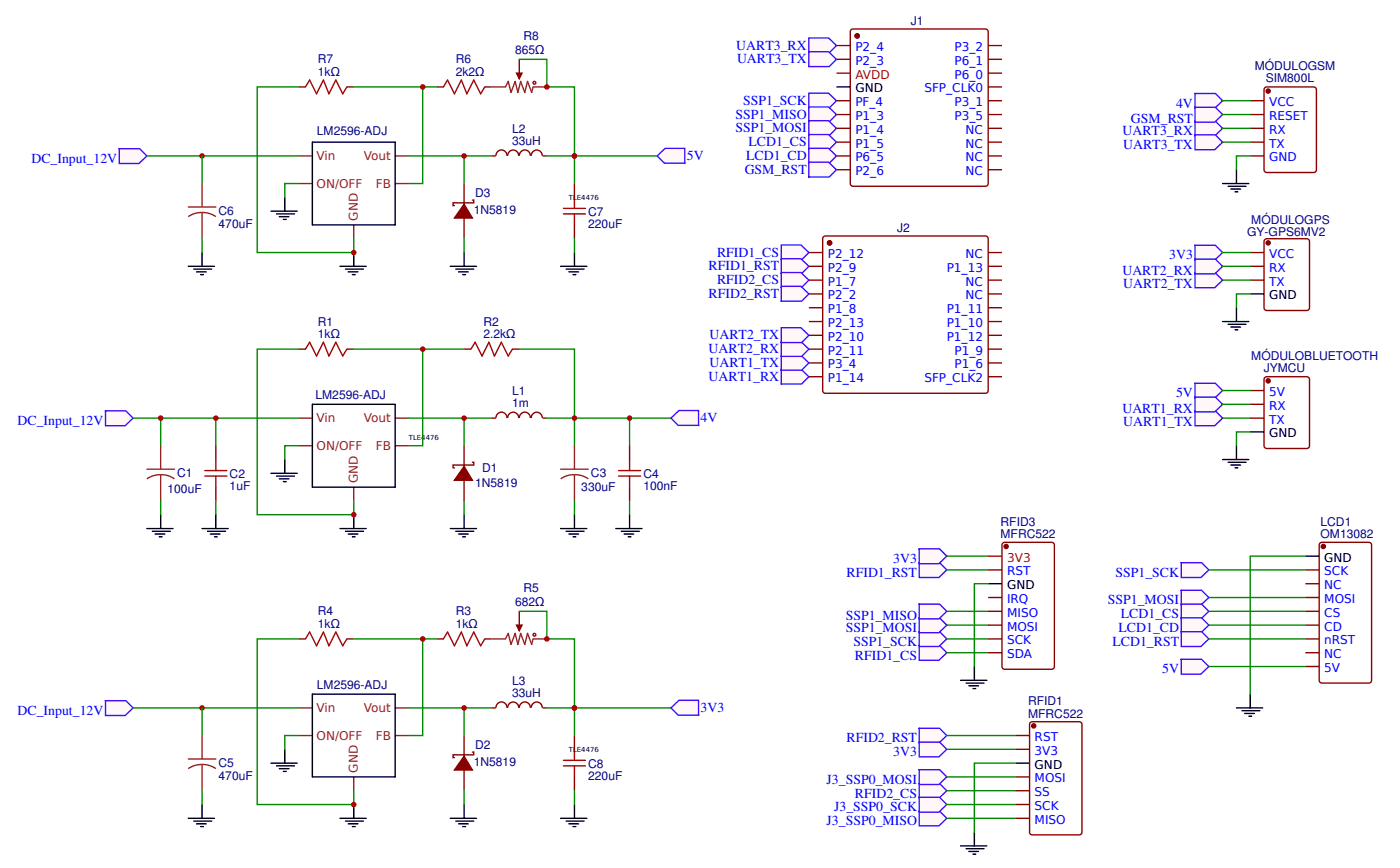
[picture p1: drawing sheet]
<svg xmlns="http://www.w3.org/2000/svg" width="271mm" height="168mm" viewBox="0 0 271 168" stroke-linecap="round" stroke-linejoin="round" font-family="sans-serif">
<path d="M241.8 19.5h2.6M244.5 17.1l.5-.3h9l.5 .3 .1 15.7-.3 .5h-9.3l-.5-.2zM241.8 22.1h2.6M241.8 24.8h2.6M241.8 27.5h2.6M241.8 30.1h2.6M241.8 48.8h2.6M241.8 51.5h2.6M241.8 54.1h2.6M244.5 46.4l.5-.3h7.7l.5 .3v13.1l-.2 .4-8 .1-.5-.3z" fill="none" stroke="#800" stroke-width=".27"/>
<g fill="#800" stroke="#800" stroke-width=".27">
<circle cx="245.2" cy="17.6" r=".4"/>
<circle cx="245.2" cy="46.9" r=".4"/>
</g>
<path d="M241.8 56.8h2.6" fill="none" stroke="#000" stroke-width=".27"/>
<g fill="#fff7f8" stroke="#430aff" stroke-width=".27">
<path d="M231 23.4h4l1.4 1.4-1.5 1.5h-3.8z"/>
<path d="M231 26.1h4l1.4 1.4-1.5 1.4h-3.8z"/>
<path d="M231 18.1h4l1.4 1.4-1.5 1.4h-3.8z"/>
<path d="M231 20.7h4l1.4 1.4-1.5 1.5h-3.8z"/>
<path d="M177.7 140.8h4l1.4 1.4-1.5 1.4h-3.8z"/>
<path d="M177.7 151.4h4l1.4 1.4-1.5 1.5h-3.8z"/>
<path d="M177.7 108.7h4l1.4 1.4-1.5 1.5h-3.8z"/>
<path d="M177.7 124.7h4l1.4 1.4-1.5 1.5h-3.8z"/>
<path d="M177.7 106.1h4l1.4 1.4-1.5 1.4h-3.8z"/>
<path d="M177.7 143.4h4l1.4 1.4-1.5 1.5h-3.8z"/>
<path d="M231 47.4h4l1.4 1.4-1.5 1.5h-3.8z"/>
<path d="M231 74.1h4l1.4 1.4-1.5 1.4h-3.8z"/>
</g>
<g fill="none" stroke="#000" stroke-width=".27">
<path d="M236.4 35.5h5.1M237.5 36h3.5M238 36.5h1.9M238.8 37.1h.6M239.1 32.8v2.7M239.1 59.5v2.6M236.4 62.1h5.1M237.5 62.7h3.5M238 63.2h1.9M238.8 63.7h.6M236.4 88.8h5.1M237.5 89.3h3.5"/>
<path d="M238 89.9h1.9M238.8 90.4h.6M239.1 86.1v2.7M185.8 131.5h5M186.8 132h3.5M187.4 132.5h1.8M188.2 133.1h.5M188.4 128.8v2.7M185.8 163.5h5M186.8 164h3.5M187.4 164.6h1.8M188.2 165.1h.5"/>
<path d="M188.4 160.8v2.7"/>
</g>
<path d="M241.8 30.1h-2.7v2.7M241.8 56.8h-2.7v2.7M241.8 83.5h-2.7v2.6" fill="none" stroke="#080" stroke-width=".27"/>
<g fill="#fff7f8" stroke="#430aff" stroke-width=".27">
<path d="M231 52.7h4l1.4 1.4-1.5 1.5h-3.8z"/>
<path d="M231 50.1h4l1.4 1.4-1.5 1.4h-3.8z"/>
<path d="M231 79.4h4l1.4 1.4-1.5 1.5h-3.8z"/>
<path d="M231 76.7h4l1.4 1.4-1.5 1.5h-3.8z"/>
</g>
<path d="M236.4 78.1h5.4M236.4 80.8h5.4" fill="none" stroke="#080" stroke-width=".27"/>
<path d="M28.4 90.7h5.3M31.1 91.7l1.4 .2 1.2 .6M31.1 91.7l-1.4 .2-1.3 .6M31.1 86.1v4.6M31.1 91.7v5.1M108.4 90.7h5.3M111.1 91.7l1.4 .2 1.2 .6M111.1 91.7l-1.4 .2-1.3 .6M111.1 86.1v4.6M111.1 91.7v5.1" fill="none" stroke="#8d2323" stroke-width=".27"/>
<path d="M39.6 92h4.3M39.6 90.9h4.3M41.7 88.8v2.1M41.7 92v2.1M119.6 92h4.3M119.6 90.9h4.3M121.7 88.8v2.1M121.7 92v2.1" fill="none" stroke="#a00000" stroke-width=".27"/>
<path d="M41.7 86.1v2.7M41.7 94.1v2.7M121.7 86.1v2.7M121.7 94.1v2.7" fill="none" stroke="#800" stroke-width=".27"/>
<path d="M20.3 79.4h4l1.4 1.4-1.5 1.5h-3.8z" fill="#fff7f8" stroke="#430aff" stroke-width=".27"/>
<path d="M31.1 99.5v2.6M41.7 99.5v2.6M28.4 102.1h5.1M29.5 102.7h3.4M30 103.2h1.9M30.8 103.7h.5M39.1 102.1h5M40.1 102.7h3.5M40.7 103.2h1.8M41.5 103.7h.5" fill="none" stroke="#000" stroke-width=".27"/>
<path d="M57.7 67.5h1.4M67.1 67.5h1.3M89.7 67.5h1.4M99.1 67.5h1.3M95.1 80.8h.8M95.9 80.8a1.06 1.06 0 0 1 1.1-1.2 1.06 1.06 0 0 1 1 1.2M98.2 80.8a1.06 1.06 0 0 1 1-1.1 1.06 1.06 0 0 1 1.1 1.1M100.4 80.8a1.06 1.06 0 0 1 1.1-1.2 1.06 1.06 0 0 1 1.1 1.2M102.7 80.8a1.07 1.07 0 0 1 1.1-1.1 1.07 1.07 0 0 1 1.1 1.1M104.9 80.8h.8" fill="none" stroke="#800" stroke-width=".27"/>
<path d="M105.7 80.8h24" fill="none" stroke="#080" stroke-width=".27"/>
<path d="M59.1 67.5l.8-1.4 1.3 2.7 1.3-2.7 1.1 2.7 1.3-2.7 1.4 2.7 .8-1.3M91.1 67.5l.8-1.4 1.3 2.7 1.3-2.7 1.1 2.7 1.3-2.7 1.4 2.7 .8-1.3" fill="none" stroke="#a00000" stroke-width=".27"/>
<path d="M129.7 80.8l1.6-1.5h3.8v2.9h-4z" fill="#fff7f8" stroke="#430aff" stroke-width=".27"/>
<path d="M111.1 99.5v2.6M121.7 99.5v2.6M108.4 102.1h5.1M109.5 102.7h3.4M110 103.2h1.9M110.8 103.7h.5M119.1 102.1h5M120.1 102.7h3.5M120.7 103.2h1.8M121.5 103.7h.5" fill="none" stroke="#000" stroke-width=".27"/>
<path d="M25.7 80.8h32" fill="none" stroke="#080" stroke-width=".27"/>
<g fill="#fff7f8" stroke="#430aff" stroke-width=".27">
<path d="M228.4 108.7h4l1.4 1.4-1.6 1.5h-3.8z"/>
<path d="M228.4 114.1h4l1.4 1.4-1.6 1.4h-3.8z"/>
<path d="M228.4 116.7h4l1.4 1.4-1.6 1.5h-3.8z"/>
<path d="M228.4 119.4h4l1.4 1.4-1.6 1.5h-3.8z"/>
<path d="M177.7 122.1h4l1.4 1.4-1.5 1.4h-3.8z"/>
<path d="M177.7 119.4h4l1.4 1.4-1.5 1.5h-3.8z"/>
<path d="M177.7 116.7h4l1.4 1.4-1.5 1.5h-3.8z"/>
<path d="M177.7 148.8h4l1.4 1.4-1.5 1.4h-3.8z"/>
<path d="M177.7 156.8h4l1.4 1.4-1.5 1.4h-3.8z"/>
<path d="M177.7 154.1h4l1.4 1.4-1.5 1.5h-3.8z"/>
</g>
<path d="M57.7 80.8h2.7M57.7 86.1h2.7M68.4 94.1v2.7M76.4 80.8h2.7M76.4 86.1h2.7" fill="none" stroke="#8d2323" stroke-width=".27"/>
<path d="M60.4 78.1h16v16h-16zM52.4 91.5h5.1M53.5 92h3.4M54 92.5h1.9M54.8 93.1h.5M55.1 88.8v2.7" fill="none" stroke="#000" stroke-width=".27"/>
<path d="M57.7 86.1h-2.6v2.7M79.1 80.8h16M89.7 80.8v5.3" fill="none" stroke="#080" stroke-width=".27"/>
<path d="M89.7 86.1v4M89.7 92.8v4M91.3 89.3h.3v.6h-4v.5h.3" fill="none" stroke="#800" stroke-width=".27"/>
<path d="M89.7 90.1l1.6 2.7h-3.4z" fill="#800" stroke="#800" stroke-width=".27"/>
<circle cx="89.7" cy="80.8" r=".53" fill="#c00"/>
<path d="M89.7 99.5v2.6M87.1 102.1h5M88.1 102.7h3.5M88.7 103.2h1.8M89.5 103.7h.5" fill="none" stroke="#000" stroke-width=".27"/>
<path d="M68.4 67.5h21.3M81.7 67.5v18.6h-2.6M121.7 80.8v5.3" fill="none" stroke="#080" stroke-width=".27"/>
<circle cx="121.7" cy="80.8" r=".53" fill="#c00"/>
<path d="M100.4 67.5h10.7v18.6" fill="none" stroke="#080" stroke-width=".27"/>
<circle cx="81.7" cy="67.5" r=".53" fill="#c00"/>
<path d="M68.4 99.5v2.6M65.7 102.1h5.1M66.8 102.7h3.5M67.3 103.2h1.9M68.1 103.7h.6" fill="none" stroke="#000" stroke-width=".27"/>
<path d="M57.7 67.5h-8v32h18.7v-2.7" fill="none" stroke="#080" stroke-width=".27"/>
<circle cx="68.4" cy="99.5" r=".53" fill="#c00"/>
<path d="M36.4 146.7h5.3M39.1 147.8l1.4 .1 1.2 .7M39.1 147.8l-1.4 .1-1.3 .7M39.1 142.2v4.5M39.1 147.8v5" fill="none" stroke="#8d2323" stroke-width=".27"/>
<path d="M108.9 148h4.3M108.9 147h4.3M111.1 144.8v2.2M111.1 148v2.2" fill="none" stroke="#a00000" stroke-width=".27"/>
<path d="M111.1 142.2v2.6M111.1 150.2v2.6" fill="none" stroke="#800" stroke-width=".27"/>
<path d="M20.3 135.4h4l1.4 1.4-1.5 1.5h-3.8z" fill="#fff7f8" stroke="#430aff" stroke-width=".27"/>
<path d="M36.4 158.2h5.1M37.5 158.7h3.4M38 159.2h1.9M38.8 159.8h.5M39.1 155.5v2.7" fill="none" stroke="#000" stroke-width=".27"/>
<path d="M57.7 123.5h1.4M67.1 123.5h1.3M84.4 123.5h1.3M93.7 123.5h1.4M95.1 136.8h.8M95.9 136.8a1.06 1.06 0 0 1 1.1-1.1 1.06 1.06 0 0 1 1 1.1M98.2 136.8a1.06 1.06 0 0 1 1-1.1 1.06 1.06 0 0 1 1.1 1.1M100.4 136.8a1.06 1.06 0 0 1 1.1-1.1 1.06 1.06 0 0 1 1.1 1.1M102.7 136.8a1.07 1.07 0 0 1 1.1-1.1 1.07 1.07 0 0 1 1.1 1.1M104.9 136.8h.8" fill="none" stroke="#800" stroke-width=".27"/>
<path d="M105.7 136.8h24" fill="none" stroke="#080" stroke-width=".27"/>
<path d="M59.1 123.5l.8-1.4 1.3 2.7 1.3-2.7 1.1 2.7 1.3-2.7 1.4 2.7 .8-1.3M85.7 123.5l.8-1.4 1.4 2.7 1.3-2.7 1.1 2.7 1.3-2.7 1.3 2.7 .8-1.3" fill="none" stroke="#a00000" stroke-width=".27"/>
<path d="M129.7 136.8l1.6-1.4h3.8v2.8h-4z" fill="#fff7f8" stroke="#430aff" stroke-width=".27"/>
<path d="M60.4 134.2h16v16h-16zM52.4 147.5h5.1M53.5 148h3.4M54 148.6h1.9M54.8 149.1h.5M55.1 144.8v2.7M108.4 158.2h5.1M109.5 158.7h3.4M110 159.2h1.9M110.8 159.8h.5M111.1 155.5v2.7" fill="none" stroke="#000" stroke-width=".27"/>
<path d="M25.7 136.8h32M79.1 136.8h16M89.7 136.8v5.4M57.7 142.2h-2.6v2.6" fill="none" stroke="#080" stroke-width=".27"/>
<path d="M57.7 136.8h2.7M76.4 136.8h2.7M57.7 142.2h2.7M68.4 150.2v2.6M76.4 142.2h2.7" fill="none" stroke="#8d2323" stroke-width=".27"/>
<path d="M89.7 142.2v4M89.7 148.8v4M91.3 145.4h.3v.5h-4v.5h.3" fill="none" stroke="#800" stroke-width=".27"/>
<path d="M89.7 146.2l1.6 2.6h-3.4z" fill="#800" stroke="#800" stroke-width=".27"/>
<circle cx="89.7" cy="136.8" r=".53" fill="#c00"/>
<path d="M87.1 158.2h5M88.1 158.7h3.5M88.7 159.2h1.8M89.5 159.8h.5M89.7 155.5v2.7" fill="none" stroke="#000" stroke-width=".27"/>
<path d="M68.4 123.5h16M81.7 123.5v18.7h-2.6M111.1 136.8v5.4" fill="none" stroke="#080" stroke-width=".27"/>
<circle cx="81.7" cy="123.5" r=".53" fill="#c00"/>
<path d="M65.7 158.2h5.1M66.8 158.7h3.5M67.3 159.2h1.9M68.1 159.8h.6M68.4 155.5v2.7" fill="none" stroke="#000" stroke-width=".27"/>
<path d="M57.7 123.5h-8v32h18.7v-2.7" fill="none" stroke="#080" stroke-width=".27"/>
<g fill="#c00">
<circle cx="68.4" cy="155.5" r=".53"/>
<circle cx="111.1" cy="136.8" r=".53"/>
<circle cx="39.1" cy="136.8" r=".53"/>
</g>
<path d="M31.1 80.8v5.3M31.1 96.8v2.7M39.1 136.8v5.4M39.1 152.8v2.7M89.7 152.8v2.7M111.1 152.8v2.7" fill="none" stroke="#080" stroke-width=".27"/>
<circle cx="31.1" cy="80.8" r=".53" fill="#c00"/>
<path d="M41.7 80.8v5.3" fill="none" stroke="#080" stroke-width=".27"/>
<circle cx="41.7" cy="80.8" r=".53" fill="#c00"/>
<path d="M41.7 96.8v2.7M89.7 96.8v2.7M111.1 96.8v2.7M121.7 96.8v2.7M100.4 118.1h5.3v5.4h5.4v13.3" fill="none" stroke="#080" stroke-width=".27"/>
<path d="M95.1 123.5h2.6l.6-1.1 .5 2.1 .8-2.1 .5 2.1 .6-2.1 .8 2.1 .5-2.1 .8 2.1 .3-1h2.6M100.4 120.8v1.1" fill="none" stroke="#8d2323" stroke-width=".27"/>
<path d="M99.9 120.8h1l-.5 1.1z" fill="#800" stroke="#800" stroke-width=".27"/>
<circle cx="103.3" cy="122.7" r=".27" fill="none" stroke="#a00000" stroke-width=".27"/>
<path d="M100.4 118.1v2.7" fill="none" stroke="#800" stroke-width=".27"/>
<path d="M228.4 122.1h4l1.4 1.4-1.6 1.4h-3.8z" fill="#fff7f8" stroke="#430aff" stroke-width=".27"/>
<path d="M241.8 75.5h2.6M241.8 78.1h2.6M244.7 72.9l8-.1 .5 .3v13l-.2 .5-8 .1-.5-.3-.1-13.1zM241.8 80.8h2.6" fill="none" stroke="#800" stroke-width=".27"/>
<circle cx="245.2" cy="73.6" r=".4" fill="#800" stroke="#800" stroke-width=".27"/>
<path d="M241.8 83.5h2.6" fill="none" stroke="#000" stroke-width=".27"/>
<circle cx="111.1" cy="80.8" r=".53" fill="#c00"/>
<path d="M39.1 35.5v4.5M36.4 40h5.3M39.1 41.1l1.4 .2 1.2 .6M39.1 41.1l-1.4 .2-1.3 .6M39.1 41.1v5" fill="none" stroke="#8d2323" stroke-width=".27"/>
<path d="M111.1 38.1v2.2M108.9 41.3h4.3M108.9 40.3h4.3M111.1 41.3v2.2" fill="none" stroke="#a00000" stroke-width=".27"/>
<path d="M111.1 35.5v2.6M111.1 43.5v2.6" fill="none" stroke="#800" stroke-width=".27"/>
<path d="M23 28.7h4l1.4 1.4-1.5 1.5h-3.8z" fill="#fff7f8" stroke="#430aff" stroke-width=".27"/>
<path d="M36.4 51.5h5.1M37.5 52h3.4M38 52.5h1.9M38.8 53.1h.5M39.1 48.8v2.7" fill="none" stroke="#000" stroke-width=".27"/>
<path d="M57.7 16.8h1.4M67.1 16.8h1.3M84.4 16.8h1.3M93.7 16.8h1.4M95.1 30.1h.8M95.9 30.1a1.06 1.06 0 0 1 1.1-1.1 1.06 1.06 0 0 1 1 1.1M98.2 30.1a1.06 1.06 0 0 1 1-1.1 1.06 1.06 0 0 1 1.1 1.1M100.4 30.1a1.06 1.06 0 0 1 1.1-1.1 1.06 1.06 0 0 1 1.1 1.1M102.7 30.1a1.07 1.07 0 0 1 1.1-1.1 1.07 1.07 0 0 1 1.1 1.1M104.9 30.1h.8" fill="none" stroke="#800" stroke-width=".27"/>
<path d="M105.7 30.1h21.4" fill="none" stroke="#080" stroke-width=".27"/>
<path d="M59.1 16.8l.8-1.3 1.3 2.6 1.3-2.6 1.1 2.6 1.3-2.6 1.4 2.6 .8-1.3M85.7 16.8l.8-1.3 1.4 2.6 1.3-2.6 1.1 2.6 1.3-2.6 1.3 2.6 .8-1.3" fill="none" stroke="#a00000" stroke-width=".27"/>
<path d="M127.1 30.1l1.5-1.4h3.8l.1 2.8h-4z" fill="#fff7f8" stroke="#430aff" stroke-width=".27"/>
<path d="M55.1 38.1v2.7M60.4 27.5h16v16h-16zM52.4 40.8h5.1M53.5 41.3h3.4M54 41.9h1.9M54.8 42.4h.5M108.4 51.5h5.1M109.5 52h3.4M110 52.5h1.9M110.8 53.1h.5M111.1 48.8v2.7" fill="none" stroke="#000" stroke-width=".27"/>
<path d="M28.4 30.1h29.3M57.7 35.5h-2.6v2.6M79.1 30.1h16M89.7 30.1v5.4" fill="none" stroke="#080" stroke-width=".27"/>
<path d="M57.7 30.1h2.7M57.7 35.5h2.7M76.4 30.1h2.7M76.4 35.5h2.7M68.4 43.5v2.6" fill="none" stroke="#8d2323" stroke-width=".27"/>
<path d="M89.7 35.5v4M91.3 38.7h.3v.5h-4v.5h.3M89.7 42.1v4" fill="none" stroke="#800" stroke-width=".27"/>
<path d="M89.7 39.5l1.6 2.6h-3.4z" fill="#800" stroke="#800" stroke-width=".27"/>
<circle cx="89.7" cy="30.1" r=".53" fill="#c00"/>
<path d="M87.1 51.5h5M88.1 52h3.5M88.7 52.5h1.8M89.5 53.1h.5M89.7 48.8v2.7" fill="none" stroke="#000" stroke-width=".27"/>
<path d="M68.4 16.8h16M81.7 16.8v18.7h-2.6M111.1 30.1v5.4" fill="none" stroke="#080" stroke-width=".27"/>
<circle cx="81.7" cy="16.8" r=".53" fill="#c00"/>
<path d="M65.7 51.5h5.1M66.8 52h3.5M67.3 52.5h1.9M68.1 53.1h.6M68.4 48.8v2.7" fill="none" stroke="#000" stroke-width=".27"/>
<path d="M57.7 16.8h-8v32h18.7v-2.7" fill="none" stroke="#080" stroke-width=".27"/>
<g fill="#c00">
<circle cx="68.4" cy="48.8" r=".53"/>
<circle cx="111.1" cy="30.1" r=".53"/>
<circle cx="39.1" cy="30.1" r=".53"/>
</g>
<path d="M100.4 11.5h5.3v5.3h5.4v13.3M39.1 30.1v5.4M39.1 46.1v2.7M89.7 46.1v2.7M111.1 46.1v2.7" fill="none" stroke="#080" stroke-width=".27"/>
<path d="M95.1 16.8h2.6l.6-1.1 .5 2.2 .8-2.2 .5 2.2 .6-2.2 .8 2.2 .5-2.2 .8 2.2 .3-1.1h2.6M100.4 14.1v1.1" fill="none" stroke="#8d2323" stroke-width=".27"/>
<path d="M99.9 14.1h1l-.5 1.1z" fill="#800" stroke="#800" stroke-width=".27"/>
<circle cx="103.3" cy="16" r=".27" fill="none" stroke="#a00000" stroke-width=".27"/>
<path d="M100.4 11.5v2.6" fill="none" stroke="#800" stroke-width=".27"/>
<g fill="#c00">
<circle cx="111.1" cy="30.1" r=".53"/>
<circle cx="105.7" cy="16.8" r=".53"/>
<circle cx="105.7" cy="123.5" r=".53"/>
<circle cx="111.1" cy="136.8" r=".53"/>
</g>
<path d="M239.1 136.8h5.1M240.2 137.4h3.4M240.7 137.9h1.9M241.5 138.4h.5M241.8 134.2v2.6" fill="none" stroke="#000" stroke-width=".27"/>
<path d="M228.4 127.4h4l1.4 1.4-1.6 1.5h-3.8z" fill="#fff7f8" stroke="#430aff" stroke-width=".27"/>
<g fill="none" stroke="#080" stroke-width=".27">
<path d="M236.4 19.5h5.4M236.4 22.1h5.4M236.4 24.8h5.4M236.4 27.5h5.4M236.4 51.5h5.4M236.4 48.8h5.4M236.4 54.1h5.4M236.4 75.5h5.4M183.1 107.5h8M183.1 110.1h8M183.1 118.1h8M183.1 120.8h8"/>
<path d="M183.1 123.5h8M183.1 126.1h8"/>
</g>
<g fill="#fff7f8" stroke="#430aff" stroke-width=".27">
<path d="M156.4 7.3h3.8l1.6 1.5-1.4 1.4h-4z"/>
<path d="M156.4 10h3.8l1.6 1.5-1.4 1.4h-4z"/>
<path d="M156.4 18h3.8l1.6 1.5-1.4 1.4h-4z"/>
<path d="M156.4 20.7h3.8l1.6 1.4-1.4 1.4h-4z"/>
<path d="M156.4 23.3h3.8l1.6 1.5-1.4 1.4h-4z"/>
<path d="M156.4 26h3.8l1.6 1.5-1.4 1.4h-4z"/>
<path d="M156.4 28.7h3.8l1.6 1.4-1.4 1.4h-4z"/>
<path d="M151.1 47.3h3.8l1.5 1.5-1.4 1.4h-4z"/>
<path d="M151.1 50h3.8l1.5 1.5-1.4 1.4h-4z"/>
<path d="M151.1 52.7h3.8l1.5 1.4-1.4 1.4h-4z"/>
<path d="M151.1 55.3h3.8l1.5 1.5-1.4 1.4h-4z"/>
<path d="M151.1 71.3h3.8l1.5 1.5-1.4 1.4h-4z"/>
<path d="M151.1 68.7h3.8l1.5 1.4-1.4 1.4h-4z"/>
<path d="M151.1 66h3.8l1.5 1.5-1.4 1.4h-4z"/>
<path d="M151.1 63.3h3.8l1.5 1.5-1.4 1.4h-4z"/>
<path d="M156.4 31.3h3.8l1.6 1.5-1.4 1.4h-4z"/>
</g>
<g fill="#800" stroke="#800" stroke-width=".27">
<circle cx="165.8" cy="6.9" r=".4"/>
<circle cx="160.4" cy="46.9" r=".4"/>
<circle cx="194.6" cy="105.6" r=".4"/>
<circle cx="199.9" cy="140.3" r=".4"/>
<circle cx="255.9" cy="105.6" r=".4"/>
</g>
<g fill="none" stroke="#800" stroke-width=".27">
<path d="M161.8 8.8h2.6M161.8 11.5h2.6M161.8 19.5h2.6M164.7 5.7l25.9-.1 .4 .3 .1 29.6-.3 .4-25.8 .1-.5-.3-.1-29.6zM191.1 8.8h2.7M191.1 11.5h2.7M191.1 19.5h2.7M191.1 16.8h2.7M191.1 14.1h2.7M161.8 22.1h2.6M161.8 24.8h2.6M161.8 27.5h2.6"/>
<path d="M161.8 30.1h2.6M161.8 32.8h2.6M191.1 22.1h2.7M191.1 24.8h2.7M191.1 27.5h2.7M191.1 30.1h2.7M191.1 32.8h2.7M156.4 48.8h2.7M156.4 51.5h2.7M156.4 54.1h2.7M156.4 56.8h2.7M156.4 59.5h2.7"/>
<path d="M159.2 45.9l.4-.3 31.2 .1 .3 .4-.1 29.6-.4 .3-31.2-.1-.3-.4zM191.1 48.8h2.7M191.1 51.5h2.7M191.1 54.1h2.7M191.1 56.8h2.7M191.1 59.5h2.7M156.4 62.1h2.7M156.4 64.8h2.7M156.4 67.5h2.7M156.4 70.1h2.7M156.4 72.8h2.7M191.1 62.1h2.7"/>
<path d="M191.1 64.8h2.7M191.1 67.5h2.7M191.1 70.1h2.7M191.1 72.8h2.7M191.1 110.1h2.7M191.1 115.5h2.7M191.1 118.1h2.7M193.8 105.1l.5-.3h9.1l.4 .3 .1 23.7-.3 .5h-9.3l-.5-.2zM252.4 110.1h2.7M252.4 115.5h2.7M252.4 118.1h2.7M252.4 112.8h2.7"/>
<path d="M255.2 105.1l.4-.3h9.1l.5 .3v26.4l-.2 .4-9.4 .1-.4-.2zM191.1 120.8h2.7M191.1 123.5h2.7M191.1 126.1h2.7M199.4 139.6l9.3-.1 .5 .2v21.1l-.2 .5-9.4 .1-.4-.3-.1-21.1zM252.4 120.8h2.7M252.4 123.5h2.7M252.4 126.1h2.7M252.4 128.8h2.7M196.4 142.2h2.7M196.4 144.8h2.7M196.4 150.2h2.7"/>
<path d="M196.4 152.8h2.7M196.4 155.5h2.7M196.4 158.2h2.7"/>
</g>
<path d="M161.8 14.1h2.6M191.1 107.5h2.7" fill="none" stroke="#f00" stroke-width=".27"/>
<path d="M161.8 16.8h2.6M191.1 112.8h2.7M252.4 107.5h2.7M196.4 147.5h2.7" fill="none" stroke="#000" stroke-width=".27"/>
<g fill="none" stroke="#080" stroke-width=".27">
<path d="M191.1 112.8h-2.7v16M233.8 110.1h18.6M233.8 115.5h18.6M233.8 118.1h18.6M252.4 107.5h-10.6v26.7M233.8 120.8h18.6M233.8 123.5h18.6M233.8 128.8h18.6M183.1 142.2h13.3M183.1 144.8h13.3M183.1 150.2h13.3M183.1 155.5h13.3"/>
<path d="M183.1 152.8h13.3M183.1 158.2h13.3M196.4 147.5h-8v13.3"/>
</g>
<g font-size="2.7" fill="#00f">
<text x="142.4" y="9.6">UART3_RX</text>
<text x="142.5" y="12.3">UART3_TX</text>
<text x="142.2" y="22.9">SSP1_MISO</text>
<text x="143.7" y="20.3">SSP1_SCK</text>
<text x="218.7" y="23.7">GSM_RST</text>
<text x="227.4" y="20.8">4V</text>
<text x="142.2" y="25.6">SSP1_MOSI</text>
<text x="144.7" y="28.3">LCD1_CS</text>
<text x="217.1" y="26.1">UART3_RX</text>
<text x="217.2" y="28.8">UART3_TX</text>
<text x="6.1" y="31.5">DC_Input_12V</text>
<text x="132.8" y="30.9">5V</text>
<text x="144" y="33.6">GSM_RST</text>
<text x="144.3" y="30.9">LCD1_CD</text>
<text x="137" y="52.3">RFID1_RST</text>
<text x="138.7" y="49.6">RFID1_CS</text>
<text x="217" y="53.1">UART2_RX</text>
<text x="226.1" y="50.1">3V3</text>
<text x="137" y="57.6">RFID2_RST</text>
<text x="138.7" y="54.9">RFID2_CS</text>
<text x="217.2" y="55.7">UART2_TX</text>
<text x="137.2" y="65.6">UART2_TX</text>
<text x="137" y="68.3">UART2_RX</text>
<text x="137.2" y="70.9">UART1_TX</text>
<text x="137" y="73.6">UART1_RX</text>
<text x="227.4" y="76.8">5V</text>
<text x="3.4" y="82.1">DC_Input_12V</text>
<text x="135.5" y="81.6">4V</text>
<text x="217" y="79.7">UART1_RX</text>
<text x="217.2" y="82.4">UART1_TX</text>
<text x="163.7" y="111.5">RFID1_RST</text>
<text x="172.7" y="108.8">3V3</text>
<text x="215.7" y="111.5">SSP1_SCK</text>
<text x="163.5" y="119.7">SSP1_MISO</text>
<text x="214.2" y="116.8">SSP1_MOSI</text>
<text x="216.7" y="119.5">LCD1_CS</text>
<text x="163.6" y="122.1">SSP1_MOSI</text>
<text x="165" y="124.8">SSP1_SCK</text>
<text x="215.1" y="124.8">LCD1_RST</text>
<text x="216.3" y="122.1">LCD1_CD</text>
<text x="165.3" y="127.5">RFID1_CS</text>
<text x="224.8" y="130.1">5V</text>
<text x="135.5" y="137.6">3V3</text>
<text x="3.4" y="138.2">DC_Input_12V</text>
<text x="163.7" y="143.5">RFID2_RST</text>
<text x="172.7" y="146.2">3V3</text>
<text x="159.8" y="151.5">J3_SSP0_MOSI</text>
<text x="165.3" y="154.2">RFID2_CS</text>
<text x="159.8" y="159.5">J3_SSP0_MISO</text>
<text x="161.3" y="156.8">J3_SSP0_SCK</text>
</g>
<g font-size="2.3" fill="#000080">
<text x="176.2" y="4.8">J1</text>
<text x="99.6" y="10.4">865Ω</text>
<text x="101.2" y="7.7">R8</text>
<text x="61.5" y="12.3">R7</text>
<text x="61.5" y="14.7">1kΩ</text>
<text x="88.2" y="12.3">R6</text>
<text x="88.2" y="14.7">2k2Ω</text>
<text x="242.6" y="13.5">MÓDULOGSM</text>
<text x="244.8" y="15.9">SIM800L</text>
<text x="61.3" y="26.1">LM2596-ADJ</text>
<text x="99" y="28">33uH</text>
<text x="99" y="25.6">L2</text>
<text x="42.3" y="41.6">C6</text>
<text x="91.6" y="41.3">1N5819</text>
<text x="91.9" y="38.1">D3</text>
<text x="113.7" y="41.7">C7</text>
<text x="42.3" y="44">470uF</text>
<text x="113.7" y="44.1">220uF</text>
<text x="173.5" y="44.8">J2</text>
<text x="241.2" y="45.5">GY-GPS6MV2</text>
<text x="242" y="43.4">MÓDULOGPS</text>
<text x="61.5" y="62.9">R1</text>
<text x="61.5" y="65.3">1kΩ</text>
<text x="93.5" y="62.9">R2</text>
<text x="93.5" y="65.3">2.2kΩ</text>
<text x="242" y="69.5">MÓDULOBLUETOOTH</text>
<text x="244.4" y="71.9">JYMCU</text>
<text x="61" y="77.1">LM2596-ADJ</text>
<text x="99" y="76.3">L1</text>
<text x="99" y="78.7">1m</text>
<text x="32.4" y="95.2">100uF</text>
<text x="34.3" y="92.3">C1</text>
<text x="44.4" y="94.7">1uF</text>
<text x="44.4" y="92.3">C2</text>
<text x="91.9" y="94.1">1N5819</text>
<text x="93.2" y="91.2">D1</text>
<text x="112.4" y="94.9">330uF</text>
<text x="114.3" y="92.3">C3</text>
<text x="124.4" y="94.7">100nF</text>
<text x="124.4" y="92.4">C4</text>
<text x="193.5" y="101.6">RFID3</text>
<text x="255.4" y="101.6">LCD1</text>
<text x="193.5" y="104">MFRC522</text>
<text x="255.4" y="104">OM13082</text>
<text x="61.5" y="118.9">R4</text>
<text x="88.2" y="118.9">R3</text>
<text x="99.6" y="117.1">682Ω</text>
<text x="101.2" y="114.4">R5</text>
<text x="61.5" y="121.3">1kΩ</text>
<text x="88.2" y="121.3">1kΩ</text>
<text x="61.3" y="133.1">LM2596-ADJ</text>
<text x="99" y="134.7">33uH</text>
<text x="99" y="132.3">L3</text>
<text x="198.8" y="136.3">RFID1</text>
<text x="198.8" y="138.7">MFRC522</text>
<text x="42.3" y="148.3">C5</text>
<text x="91.6" y="148">1N5819</text>
<text x="91.9" y="144.8">D2</text>
<text x="113.7" y="148.4">C8</text>
<text x="42.3" y="150.7">470uF</text>
<text x="113.7" y="150.7">220uF</text>
</g>
<g font-size="2.3" fill="#00f">
<text x="165.4" y="9.9">P2_4</text>
<text x="184.6" y="9.9">P3_2</text>
<text x="165.4" y="12.5">P2_3</text>
<text x="178.8" y="17.9">SFP_CLK0</text>
<text x="184.6" y="15.2">P6_0</text>
<text x="184.6" y="12.5">P6_1</text>
<text x="165.4" y="20.5">PF_4</text>
<text x="165.4" y="23.2">P1_3</text>
<text x="184.6" y="23.2">P3_5</text>
<text x="184.6" y="20.5">P3_1</text>
<text x="245.4" y="20.5">VCC</text>
<text x="245.4" y="23.2">RESET</text>
<text x="165.4" y="25.9">P1_4</text>
<text x="165.4" y="28.5">P1_5</text>
<text x="186.7" y="28.5">NC</text>
<text x="186.7" y="25.9">NC</text>
<text x="245.4" y="25.9">RX</text>
<text x="245.4" y="28.5">TX</text>
<text x="165.4" y="31.2">P6_5</text>
<text x="165.4" y="33.9">P2_6</text>
<text x="186.7" y="33.9">NC</text>
<text x="186.7" y="31.2">NC</text>
<text x="245.4" y="31.2">GND</text>
<text x="160.1" y="49.9">P2_12</text>
<text x="160.1" y="52.5">P2_9</text>
<text x="183.1" y="52.5">P1_13</text>
<text x="186.7" y="49.9">NC</text>
<text x="245.4" y="49.9">VCC</text>
<text x="245.4" y="52.5">RX</text>
<text x="160.1" y="55.2">P1_7</text>
<text x="160.1" y="57.9">P2_2</text>
<text x="186.7" y="57.9">NC</text>
<text x="186.7" y="55.2">NC</text>
<text x="245.4" y="55.2">TX</text>
<text x="160.1" y="60.5">P1_8</text>
<text x="160.1" y="63.2">P2_13</text>
<text x="160.1" y="65.9">P2_10</text>
<text x="183.1" y="65.9">P1_12</text>
<text x="183.1" y="63.2">P1_10</text>
<text x="183.1" y="60.5">P1_11</text>
<text x="160.1" y="68.5">P2_11</text>
<text x="160.1" y="71.2">P3_4</text>
<text x="184.6" y="71.2">P1_6</text>
<text x="184.6" y="68.5">P1_9</text>
<text x="160.1" y="73.9">P1_14</text>
<text x="178.8" y="73.9">SFP_CLK2</text>
<text x="245.4" y="76.5">5V</text>
<text x="245.4" y="79.2">RX</text>
<text x="245.4" y="81.9">TX</text>
<text x="194.7" y="111.2">RST</text>
<text x="256.1" y="111.2">SCK</text>
<text x="256.1" y="113.9">NC</text>
<text x="194.7" y="116.5">IRQ</text>
<text x="194.7" y="119.2">MISO</text>
<text x="256.1" y="116.5">MOSI</text>
<text x="256.1" y="119.2">CS</text>
<text x="194.7" y="121.9">MOSI</text>
<text x="194.7" y="124.5">SCK</text>
<text x="256.1" y="121.9">CD</text>
<text x="256.1" y="124.5">nRST</text>
<text x="194.7" y="127.2">SDA</text>
<text x="256.1" y="127.2">NC</text>
<text x="256.1" y="129.9">5V</text>
<text x="200.1" y="143.2">RST</text>
<text x="200.1" y="145.9">3V3</text>
<text x="200.1" y="151.2">MOSI</text>
<text x="200.1" y="153.9">SS</text>
<text x="200.1" y="156.6">SCK</text>
<text x="200.1" y="159.2">MISO</text>
</g>
<g font-size="2.3" fill="#f00">
<text x="165.4" y="15.2">AVDD</text>
<text x="194.7" y="108.5">3V3</text>
</g>
<g font-size="2.3">
<text x="165.4" y="17.9">GND</text>
<text x="245.4" y="57.9">GND</text>
<text x="245.4" y="84.5">GND</text>
<text x="194.7" y="113.9">GND</text>
<text x="256.1" y="108.5">GND</text>
<text x="200.1" y="148.6">GND</text>
</g>
<g font-size="2.3" fill="#8d2323">
<text x="61.2" y="30.9">Vin</text>
<text x="70.4" y="30.9">Vout</text>
<text x="61.2" y="36.3">ON/OFF</text>
<text x="72.7" y="36.3">FB</text>
<text x="69.2" y="42.7" transform="rotate(-90 69.2 42.7)">GND</text>
<text x="61.2" y="81.6">Vin</text>
<text x="70.4" y="81.6">Vout</text>
<text x="61.2" y="86.9">ON/OFF</text>
<text x="72.7" y="86.9">FB</text>
<text x="69.2" y="93.3" transform="rotate(-90 69.2 93.3)">GND</text>
<text x="61.2" y="137.6">Vin</text>
<text x="70.4" y="137.6">Vout</text>
<text x="61.2" y="143">ON/OFF</text>
<text x="72.7" y="143">FB</text>
<text x="69.2" y="149.4" transform="rotate(-90 69.2 149.4)">GND</text>
</g>
<g font-size="1.3">
<text x="110" y="38.7">TLE4476</text>
<text x="79.1" y="85.1">TLE4476</text>
<text x="110" y="145.4">TLE4476</text>
</g>
</svg>
